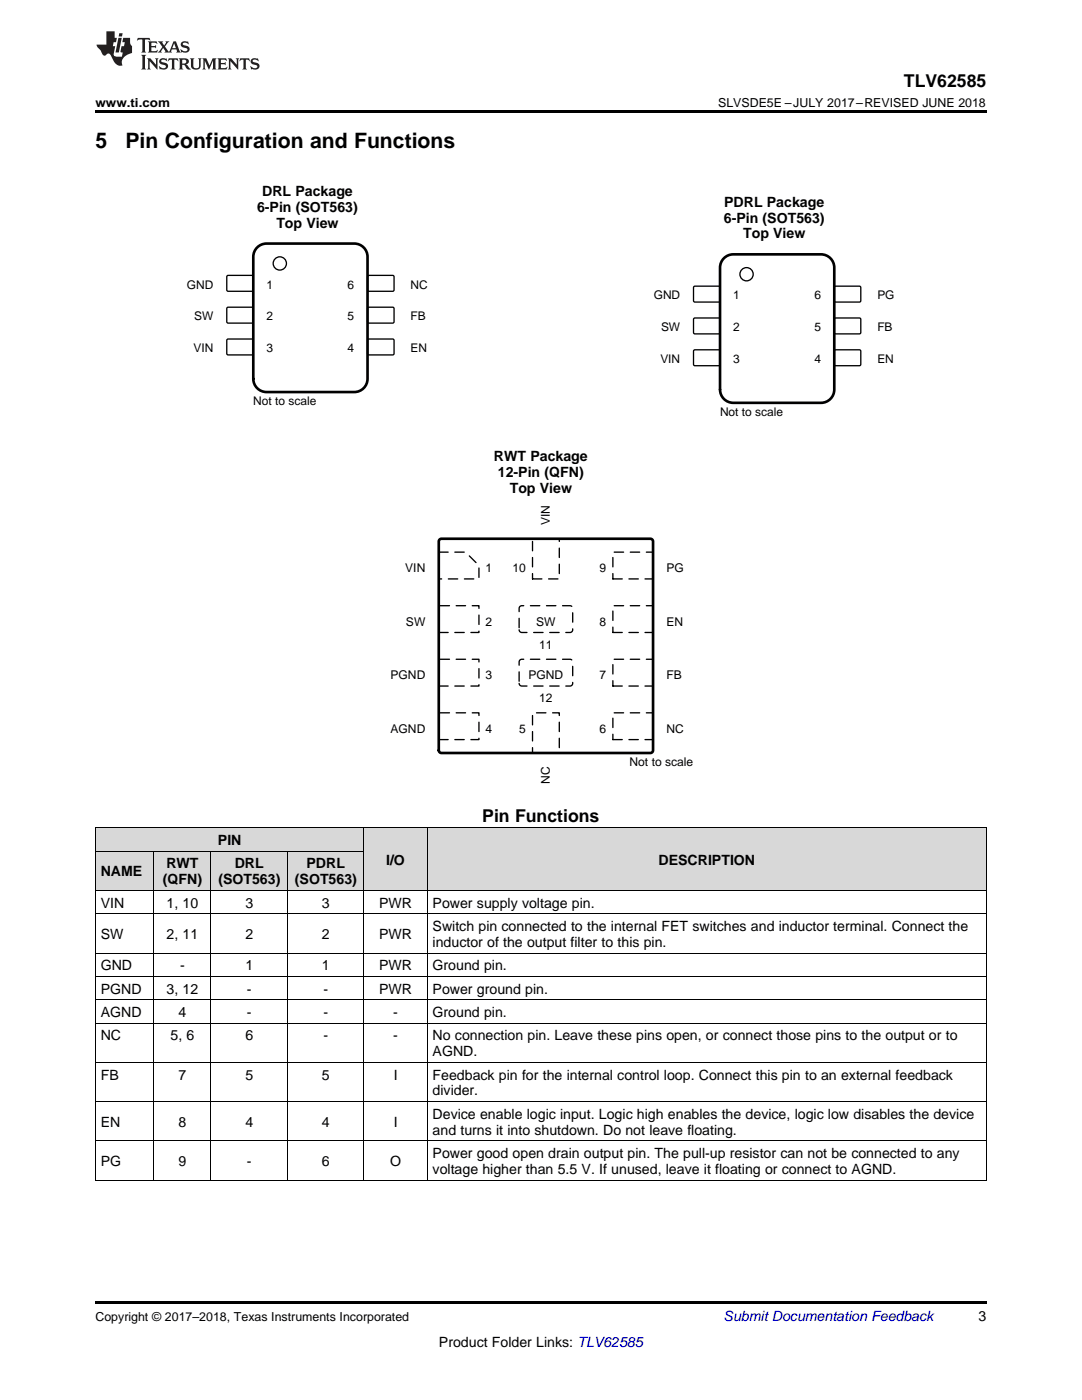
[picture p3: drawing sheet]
<svg xmlns="http://www.w3.org/2000/svg" width="216mm" height="279mm" viewBox="0 0 216 279" stroke-linecap="round" stroke-linejoin="round" font-family="sans-serif">
<g fill="#d8d8d8">
<path d="M72.7 165.3h12.6v12.5h-12.6z"/>
<path d="M85.3 165.3h111.5v12.5h-111.5z"/>
<path d="M19 169.9h11.8v7.9h-11.8z"/>
<path d="M30.8 169.9h11.3v7.9h-11.3z"/>
<path d="M42.1 169.9h15.3v7.9h-15.3z"/>
<path d="M57.4 169.9h15.3v7.9h-15.3z"/>
<path d="M19 165.3h11.8v4.6h-11.8z"/>
<path d="M30.8 165.3h11.3v4.6h-11.3z"/>
<path d="M42.1 165.3h15.3v4.6h-15.3z"/>
<path d="M57.4 165.3h15.3v4.6h-15.3z"/>
</g>
<path d="M19 259.7h177.8v.5h-177.8z" fill="#000"/>
<g fill="none" stroke="#000" stroke-width=".2">
<path d="M19 177.7h177.8M19 169.9h53.7M19 165.2h177.8M19.1 165.3v70.2M30.7 169.9v65.6M42.1 169.9v65.6M57.3 169.9v65.6M72.6 165.3v70.2M85.2 165.3v70.2M196.8 165.3v70.2M19 199.5h177.8M19 194.9h177.8"/>
<path d="M19 190.2h177.8M19 182.4h177.8M19 219.8h177.8M19 212h177.8M19 204.2h177.8M19 235.5h177.8M19 227.7h177.8"/>
</g>
<path d="M87.6 110.2h5.3l2.7 2.7v2.6h-8z" fill-rule="evenodd" fill="#fff"/>
<path d="M87.6 110.2h5.3l2.7 2.7v2.6h-8z" fill="none" stroke="#000" stroke-width=".27" stroke-dasharray="1.9 1.3"/>
<path d="M87.6 120.9h8v5.3h-8z" fill-rule="evenodd" fill="#fff"/>
<path d="M87.6 120.9h8v5.3h-8z" fill="none" stroke="#000" stroke-width=".27" stroke-dasharray="1.9 1.3"/>
<path d="M87.6 131.6h8v5.3h-8z" fill-rule="evenodd" fill="#fff"/>
<path d="M87.6 131.6h8v5.3h-8z" fill="none" stroke="#000" stroke-width=".27" stroke-dasharray="1.9 1.3"/>
<path d="M87.6 142.3h8v5.3h-8z" fill-rule="evenodd" fill="#fff"/>
<path d="M87.6 142.3h8v5.3h-8z" fill="none" stroke="#000" stroke-width=".27" stroke-dasharray="1.9 1.3"/>
<path d="M106.3 142.3h5.3v8h-5.3z" fill-rule="evenodd" fill="#fff"/>
<path d="M106.3 142.3h5.3v8h-5.3z" fill="none" stroke="#000" stroke-width=".27" stroke-dasharray="1.9 1.3"/>
<path d="M122.3 142.3h8v5.3h-8z" fill-rule="evenodd" fill="#fff"/>
<path d="M122.3 142.3h8v5.3h-8z" fill="none" stroke="#000" stroke-width=".27" stroke-dasharray="1.9 1.3"/>
<path d="M122.3 131.6h8v5.3h-8z" fill-rule="evenodd" fill="#fff"/>
<path d="M122.3 131.6h8v5.3h-8z" fill="none" stroke="#000" stroke-width=".27" stroke-dasharray="1.9 1.3"/>
<path d="M122.3 120.9h8v5.3h-8z" fill-rule="evenodd" fill="#fff"/>
<path d="M122.3 120.9h8v5.3h-8z" fill="none" stroke="#000" stroke-width=".27" stroke-dasharray="1.9 1.3"/>
<path d="M122.3 110.2h8v5.3h-8z" fill-rule="evenodd" fill="#fff"/>
<path d="M122.3 110.2h8v5.3h-8z" fill="none" stroke="#000" stroke-width=".27" stroke-dasharray="1.9 1.3"/>
<path d="M106.3 107.5h5.3v8h-5.3z" fill-rule="evenodd" fill="#fff"/>
<path d="M106.3 107.5h5.3v8h-5.3z" fill="none" stroke="#000" stroke-width=".27" stroke-dasharray="1.9 1.3"/>
<path d="M103.7 121.1l.4-.2 9.9 .1 .3 .4-.1 4.6-.5 .2h-9.8l-.3-.5z" fill-rule="evenodd" fill="#fff"/>
<path d="M103.7 121.1l.4-.2 9.9 .1 .3 .4-.1 4.6-.5 .2h-9.8l-.3-.5z" fill="none" stroke="#000" stroke-width=".27" stroke-dasharray="1.9 1.3"/>
<path d="M103.9 131.6h10.1l.3 .5-.1 4.6-.5 .2-9.8-.1-.3-.4v-4.3z" fill-rule="evenodd" fill="#fff"/>
<path d="M103.9 131.6h10.1l.3 .5-.1 4.6-.5 .2-9.8-.1-.3-.4v-4.3z" fill="none" stroke="#000" stroke-width=".27" stroke-dasharray="1.9 1.3"/>
<path d="M87.6 107.8l.5-.3 41.9 .1 .3 .5-.1 41.9-.4 .3-42-.1-.2-.5z" fill="none" stroke="#000" stroke-width=".53"/>
<path d="M138.4 57.2l.2-.1h4.9l.2 .3-.1 2.8-.2 .1-4.9-.1-.1-.2z" fill-rule="evenodd" fill="#fff"/>
<path d="M138.4 57.2l.2-.1h4.9l.2 .3-.1 2.8-.2 .1-4.9-.1-.1-.2z" fill="none" stroke="#000" stroke-width=".26"/>
<path d="M166.6 57.1h5l.2 .3-.1 2.8-.2 .1-4.9-.1-.1-.2v-2.6z" fill-rule="evenodd" fill="#fff"/>
<path d="M166.6 57.1h5l.2 .3-.1 2.8-.2 .1-4.9-.1-.1-.2v-2.6z" fill="none" stroke="#000" stroke-width=".26"/>
<path d="M138.4 63.6l.2-.1h4.9l.2 .2-.1 2.8-.2 .1h-4.9l-.1-.2z" fill-rule="evenodd" fill="#fff"/>
<path d="M138.4 63.6l.2-.1h4.9l.2 .2-.1 2.8-.2 .1h-4.9l-.1-.2z" fill="none" stroke="#000" stroke-width=".26"/>
<path d="M166.6 63.5h5l.2 .2-.1 2.8-.2 .1h-4.9l-.1-.2v-2.7z" fill-rule="evenodd" fill="#fff"/>
<path d="M166.6 63.5h5l.2 .2-.1 2.8-.2 .1h-4.9l-.1-.2v-2.7z" fill="none" stroke="#000" stroke-width=".26"/>
<path d="M138.4 69.9l.2-.1h4.9l.2 .3-.1 2.8-.2 .1-4.9-.1-.1-.2z" fill-rule="evenodd" fill="#fff"/>
<path d="M138.4 69.9l.2-.1h4.9l.2 .3-.1 2.8-.2 .1-4.9-.1-.1-.2z" fill="none" stroke="#000" stroke-width=".26"/>
<path d="M166.6 69.8h5l.2 .3-.1 2.8-.2 .1-4.9-.1-.1-.2v-2.6z" fill-rule="evenodd" fill="#fff"/>
<g fill="none" stroke="#000" stroke-width=".26">
<path d="M166.6 69.8h5l.2 .3-.1 2.8-.2 .1-4.9-.1-.1-.2v-2.6z"/>
<circle cx="149" cy="54.7" r="1.32"/>
</g>
<path d="M144.7 51.3l1-.5h.6h17.5a2.65 2.65 0 0 1 2.7 2.6v24.3a2.65 2.65 0 0 1-2.7 2.7h-17.5a2.65 2.65 0 0 1-2.6-2.7v-24.3a2.64 2.64 0 0 1 1-2.1z" fill="none" stroke="#000" stroke-width=".53"/>
<path d="M45.3 55.1l.2-.1h4.9l.1 .2v2.8l-.2 .1h-4.9l-.2-.2z" fill-rule="evenodd" fill="#fff"/>
<path d="M45.3 55.1l.2-.1h4.9l.1 .2v2.8l-.2 .1h-4.9l-.2-.2z" fill="none" stroke="#000" stroke-width=".26"/>
<path d="M73.5 55h5l.1 .2v2.8l-.2 .1h-4.9l-.2-.2v-2.7z" fill-rule="evenodd" fill="#fff"/>
<path d="M73.5 55h5l.1 .2v2.8l-.2 .1h-4.9l-.2-.2v-2.7z" fill="none" stroke="#000" stroke-width=".26"/>
<path d="M45.3 61.4l.2-.1h4.9l.1 .3v2.8l-.2 .1-4.9-.1-.2-.2z" fill-rule="evenodd" fill="#fff"/>
<path d="M45.3 61.4l.2-.1h4.9l.1 .3v2.8l-.2 .1-4.9-.1-.2-.2z" fill="none" stroke="#000" stroke-width=".26"/>
<path d="M73.5 61.3h5l.1 .3v2.8l-.2 .1-4.9-.1-.2-.2v-2.6z" fill-rule="evenodd" fill="#fff"/>
<path d="M73.5 61.3h5l.1 .3v2.8l-.2 .1-4.9-.1-.2-.2v-2.6z" fill="none" stroke="#000" stroke-width=".26"/>
<path d="M45.3 67.8l.2-.1h4.9l.1 .2v2.8l-.2 .1h-4.9l-.2-.2z" fill-rule="evenodd" fill="#fff"/>
<path d="M45.3 67.8l.2-.1h4.9l.1 .2v2.8l-.2 .1h-4.9l-.2-.2z" fill="none" stroke="#000" stroke-width=".26"/>
<path d="M73.5 67.7h5l.1 .2v2.8l-.2 .1h-4.9l-.2-.2v-2.7z" fill-rule="evenodd" fill="#fff"/>
<g fill="none" stroke="#000" stroke-width=".26">
<path d="M73.5 67.7h5l.1 .2v2.8l-.2 .1h-4.9l-.2-.2v-2.7z"/>
<circle cx="55.8" cy="52.6" r="1.32"/>
</g>
<path d="M51.5 49.2l1.1-.5 .6-.1h17.5a2.65 2.65 0 0 1 2.6 2.7v24.3a2.65 2.65 0 0 1-2.6 2.6h-17.5a2.65 2.65 0 0 1-2.7-2.6v-24.3a2.64 2.64 0 0 1 1-2.1z" fill="none" stroke="#000" stroke-width=".53"/>
<path d="M19 22h177.8v.5h-177.8z" fill="#000"/>
<g fill="#231f20">
<path d="M27.5 7.6l-.1 .5 .4-.2h.6v.1v2.1l-.2 .4h1l-.3-.4v-2.1l.1-.1h.5l.5 .2-.2-.5zM29.5 8.3l.2 .3v1.5l-.2 .4h1.8l.2-.6a1.04 1.04 0 0 1-1.3 .2v-.7h.6l.3 .2v-.6l-.3 .2h-.6v-.6l.8-.1 .4 .3-.2-.5zM31.5 8.3l.9 1.1-.9 1.1h.8l-.2-.2 .5-.7 .4 .7-.2 .2h1.5l-.1-.2 .1-.4h.9l.1 .4-.2 .2h1l-.3-.3-.7-1.9h-.5l-.9 2-.8-1 .9-1h-.8l.1 .3-.3 .5-.4-.6 .2-.2zM34.7 8.6l.4 1h-.7zM36.3 8.4a.63 .63 0 0 0-.2 .7 .63 .63 0 0 0 .6 .4l.6 .2 .1 .2a.75 .75 0 0 1-.7 .4 .75 .75 0 0 1-.6-.5l.1 .7 .1-.1a1.11 1.11 0 0 0 1.5-.6 1.13 1.13 0 0 0-1.2-.8l-.1-.4a1.04 1.04 0 0 1 1.2 .2l-.2-.5-.1 .1-.5-.2zM28.2 10.9l.2 .4v2.2l-.2 .4h1l-.3-.4v-2.2l.3-.4zM29.3 11.6l.3 .4v1.5l-.3 .4h.8l-.2-.4v-1.3l1.5 1.7v-1.9l.2-.4h-.7l.2 .4v.9l-1.1-1.3zM32 11.8a.62 .62 0 0 0-.2 .7 .62 .62 0 0 0 .6 .4l.6 .1 .1 .3a.76 .76 0 0 1-.7 .3 .76 .76 0 0 1-.6-.4l.1 .7 .1-.1a1.11 1.11 0 0 0 1.5-.6 1.13 1.13 0 0 0-1.2-.8l-.1-.4a1.04 1.04 0 0 1 1.2 .2l-.2-.6-.1 .1-.5-.1zM33.7 11.6l-.2 .6a.61 .61 0 0 1 .8-.3v1.6l-.2 .4h.9l-.2-.4v-1.6a.63 .63 0 0 1 .8 .3l-.2-.6zM35.6 11.6l.3 .4v1.5l-.3 .4h1l-.2-.2v-.8l.5 .2a.76 .76 0 0 0 1.2 .7l-1-1a.58 .58 0 0 0 .6-.5 .58 .58 0 0 0-.5-.6zM36.4 11.9h.1a.45 .45 0 0 1 .5 .1 .45 .45 0 0 1 .1 .5l-.7 .2zM37.9 11.6l.2 .2a2.17 2.17 0 0 0 .3 1.9 .99 .99 0 0 0 1.6-.6v-1.1l.2-.4h-.7l.2 .2a1.92 1.92 0 0 1-.2 1.8 .6 .6 0 0 1-.9-.5v-1.1l.2-.4zM40.4 11.6l.2 .4v1.5l-.2 .4h.7l-.2-.4v-1.4l.8 1.8 .8-1.8v1.4l-.2 .4h.9l-.2-.4v-1.5l.2-.4h-.8l-.6 1.5-.6-1.5zM43.4 11.6l.2 .4v1.5l-.2 .4h1.8l.2-.6a1.04 1.04 0 0 1-1.3 .1v-.6h.5l.4 .2v-.6l-.4 .2h-.5v-.7h.8l.3 .3-.1-.6zM45.5 11.6l.2 .4v1.5l-.2 .4h.7l-.2-.4v-1.3l1.5 1.7v-1.9l.2-.4h-.7l.2 .4v.9l-1.1-1.3zM47.9 11.6l-.1 .6a.61 .61 0 0 1 .8-.3v1.6l-.3 .4h1l-.3-.4 .1-1.6a.63 .63 0 0 1 .7 .3l-.1-.6zM50.2 11.8a.62 .62 0 0 0-.2 .7 .62 .62 0 0 0 .6 .4l.6 .1 .2 .3a.76 .76 0 0 1-.8 .3 .76 .76 0 0 1-.6-.4l.1 .7 .2-.1a1.11 1.11 0 0 0 1.5-.6 1.13 1.13 0 0 0-1.3-.8l-.1-.4a1.04 1.04 0 0 1 1.2 .2l-.1-.6-.2 .1-.5-.1z"/>
<path d="M21.2 6.3v2.6h-1.9l.1 .4 .7 .9a.91 .91 0 0 0 1 .8 .56 .56 0 0 1 .5-.3 .56 .56 0 0 1 .5 .3l.4 .8a1.53 1.53 0 0 0 1.9 1.2 1.54 1.54 0 0 1 1-2.1l.9-.3v-1.4a1.52 1.52 0 0 1-.3-1.6h-1.4l-.2 .8h.5l-.2 .8h-.4l-.2 1v.2l.4 .1-.2 .8a1.93 1.93 0 0 1-1.6-.3l.3-1.8h-.5l.2-.8h.4l.2-.8h-.4v-1.3zM23.6 7.6l-.6 2.9h.7l.6-2.9zM23.8 6.6l-.1 .7h.6l.2-.7z"/>
</g>
<g font-size="4.2">
<text x="19" y="29.6">5</text>
<text x="25" y="29.6">Pin Configuration and Functions</text>
</g>
<g font-size="3.5">
<text x="180.4" y="17.3">TLV62585</text>
<text x="96.2" y="164">Pin Functions</text>
</g>
<g font-size="2.8">
<text x="52.3" y="39.1">DRL Package</text>
<text x="144.5" y="41.2">PDRL Package</text>
<text x="51.3" y="42.3">6-Pin (SOT563)</text>
<text x="55.1" y="45.4">Top View</text>
<text x="144.4" y="44.4">6-Pin (SOT563)</text>
<text x="148.3" y="47.6">Top View</text>
<text x="98.6" y="92">RWT Package</text>
<text x="99.3" y="95.2">12-Pin (QFN)</text>
<text x="101.7" y="98.4">Top View</text>
<text x="33.2" y="173.3">RWT</text>
<text x="43.5" y="168.7">PIN</text>
<text x="46.8" y="173.3">DRL</text>
<text x="61.2" y="173.3">PDRL</text>
<text x="77" y="172.6">I/O</text>
<text x="131.4" y="172.6">DESCRIPTION</text>
<text x="20.1" y="174.9">NAME</text>
<text x="32.5" y="176.5">(QFN)</text>
<text x="43.6" y="176.5">(SOT563)</text>
<text x="58.8" y="176.5">(SOT563)</text>
<text x="20.1" y="181.2">VIN</text>
<text x="33.2" y="181.2">1, 10</text>
<text x="49" y="181.2">3</text>
<text x="64.2" y="181.2">3</text>
<text x="75.6" y="181.2">PWR</text>
<text x="86.3" y="181.2">Power supply voltage pin.</text>
<text x="86.3" y="185.8">Switch pin connected to the internal FET switches and inductor terminal. Connect the</text>
<text x="20.1" y="187.4">SW</text>
<text x="33.2" y="187.4">2, 11</text>
<text x="49" y="187.4">2</text>
<text x="64.2" y="187.4">2</text>
<text x="75.6" y="187.4">PWR</text>
<text x="86.3" y="189">inductor of the output filter to this pin.</text>
<text x="20.1" y="193.6">GND</text>
<text x="35.9" y="193.6">-</text>
<text x="49" y="193.6">1</text>
<text x="64.2" y="193.6">1</text>
<text x="75.6" y="193.6">PWR</text>
<text x="86.3" y="193.6">Ground pin.</text>
<text x="20.1" y="198.3">PGND</text>
<text x="20.1" y="203">AGND</text>
<text x="33.2" y="198.3">3, 12</text>
<text x="35.6" y="203">4</text>
<text x="49.3" y="198.3">-</text>
<text x="49.3" y="203">-</text>
<text x="64.6" y="198.3">-</text>
<text x="64.6" y="203">-</text>
<text x="75.6" y="198.3">PWR</text>
<text x="78.5" y="203">-</text>
<text x="86.3" y="198.3">Power ground pin.</text>
<text x="86.3" y="203">Ground pin.</text>
<text x="20.1" y="207.6">NC</text>
<text x="34" y="207.6">5, 6</text>
<text x="49" y="207.6">6</text>
<text x="64.6" y="207.6">-</text>
<text x="78.5" y="207.6">-</text>
<text x="86.3" y="207.6">No connection pin. Leave these pins open, or connect those pins to the output or to</text>
<text x="20.1" y="215.4">FB</text>
<text x="35.6" y="215.4">7</text>
<text x="49" y="215.4">5</text>
<text x="64.2" y="215.4">5</text>
<text x="78.6" y="215.4">I</text>
<text x="86.3" y="210.8">AGND.</text>
<text x="86.3" y="215.4">Feedback pin for the internal control loop. Connect this pin to an external feedback</text>
<text x="86.3" y="218.6">divider.</text>
<text x="20.1" y="224.9">EN</text>
<text x="35.6" y="224.9">8</text>
<text x="49" y="224.9">4</text>
<text x="64.2" y="224.9">4</text>
<text x="78.6" y="224.9">I</text>
<text x="86.3" y="223.3">Device enable logic input. Logic high enables the device, logic low disables the device</text>
<text x="86.3" y="226.4">and turns it into shutdown. Do not leave floating.</text>
<text x="20.1" y="232.7">PG</text>
<text x="35.6" y="232.7">9</text>
<text x="49.3" y="232.7">-</text>
<text x="64.2" y="232.7">6</text>
<text x="77.9" y="232.7">O</text>
<text x="86.3" y="231.1">Power good open drain output pin. The pull-up resistor can not be connected to any</text>
<text x="86.3" y="234.3">voltage higher than 5.5 V. If unused, leave it floating or connect to AGND.</text>
<text x="195.3" y="263.6">3</text>
<text x="87.6" y="268.9">Product Folder Links: TLV62585</text>
</g>
<text font-size="2.8" fill="#0000c8" x="144.4" y="263.6">Submit Documentation Feedback</text>
<g font-size="2.5">
<text x="19" y="21.4">www.ti.com</text>
<text x="143.3" y="21.4">SLVSDE5E –JULY 2017–REVISED JUNE 2018</text>
<text x="19" y="263.6">Copyright © 2017–2018, Texas Instruments Incorporated</text>
</g>
<g font-size="2.4">
<text x="37.3" y="57.6">GND</text>
<text x="53.2" y="57.6">1</text>
<text x="69.4" y="57.6">6</text>
<text x="81.9" y="57.6">NC</text>
<text x="130.4" y="59.8">GND</text>
<text x="146.3" y="59.8">1</text>
<text x="162.5" y="59.8">6</text>
<text x="175.1" y="59.8">PG</text>
<text x="38.8" y="64">SW</text>
<text x="53.2" y="64">2</text>
<text x="69.4" y="64">5</text>
<text x="81.9" y="64">FB</text>
<text x="38.6" y="70.3">VIN</text>
<text x="53.2" y="70.3">3</text>
<text x="69.4" y="70.3">4</text>
<text x="81.9" y="70.3">EN</text>
<text x="131.9" y="66.1">SW</text>
<text x="146.3" y="66.1">2</text>
<text x="162.5" y="66.1">5</text>
<text x="175.1" y="66.1">FB</text>
<text x="131.8" y="72.5">VIN</text>
<text x="146.3" y="72.5">3</text>
<text x="162.5" y="72.5">4</text>
<text x="175.1" y="72.5">EN</text>
<text x="50.5" y="80.9">Not to scale</text>
<text x="143.7" y="83">Not to scale</text>
<text x="109.7" y="104.8" transform="rotate(-90 109.7 104.8)">VIN</text>
<text x="80.9" y="114.2">VIN</text>
<text x="96.9" y="114.2">1</text>
<text x="102.2" y="114.2">10</text>
<text x="119.6" y="114.2">9</text>
<text x="133" y="114.2">PG</text>
<text x="81" y="124.9">SW</text>
<text x="96.9" y="124.9">2</text>
<text x="107" y="124.9">SW</text>
<text x="119.6" y="124.9">8</text>
<text x="133" y="124.9">EN</text>
<text x="107.6" y="129.4">11</text>
<text x="77.9" y="135.6">PGND</text>
<text x="96.9" y="135.6">3</text>
<text x="105.5" y="135.6">PGND</text>
<text x="119.6" y="135.6">7</text>
<text x="133" y="135.6">FB</text>
<text x="107.6" y="140.1">12</text>
<text x="77.9" y="146.3">AGND</text>
<text x="96.9" y="146.3">4</text>
<text x="103.6" y="146.3">5</text>
<text x="119.6" y="146.3">6</text>
<text x="133" y="146.3">NC</text>
<text x="125.6" y="152.9">Not to scale</text>
<text x="109.7" y="156.4" transform="rotate(-90 109.7 156.4)">NC</text>
</g>
</svg>
